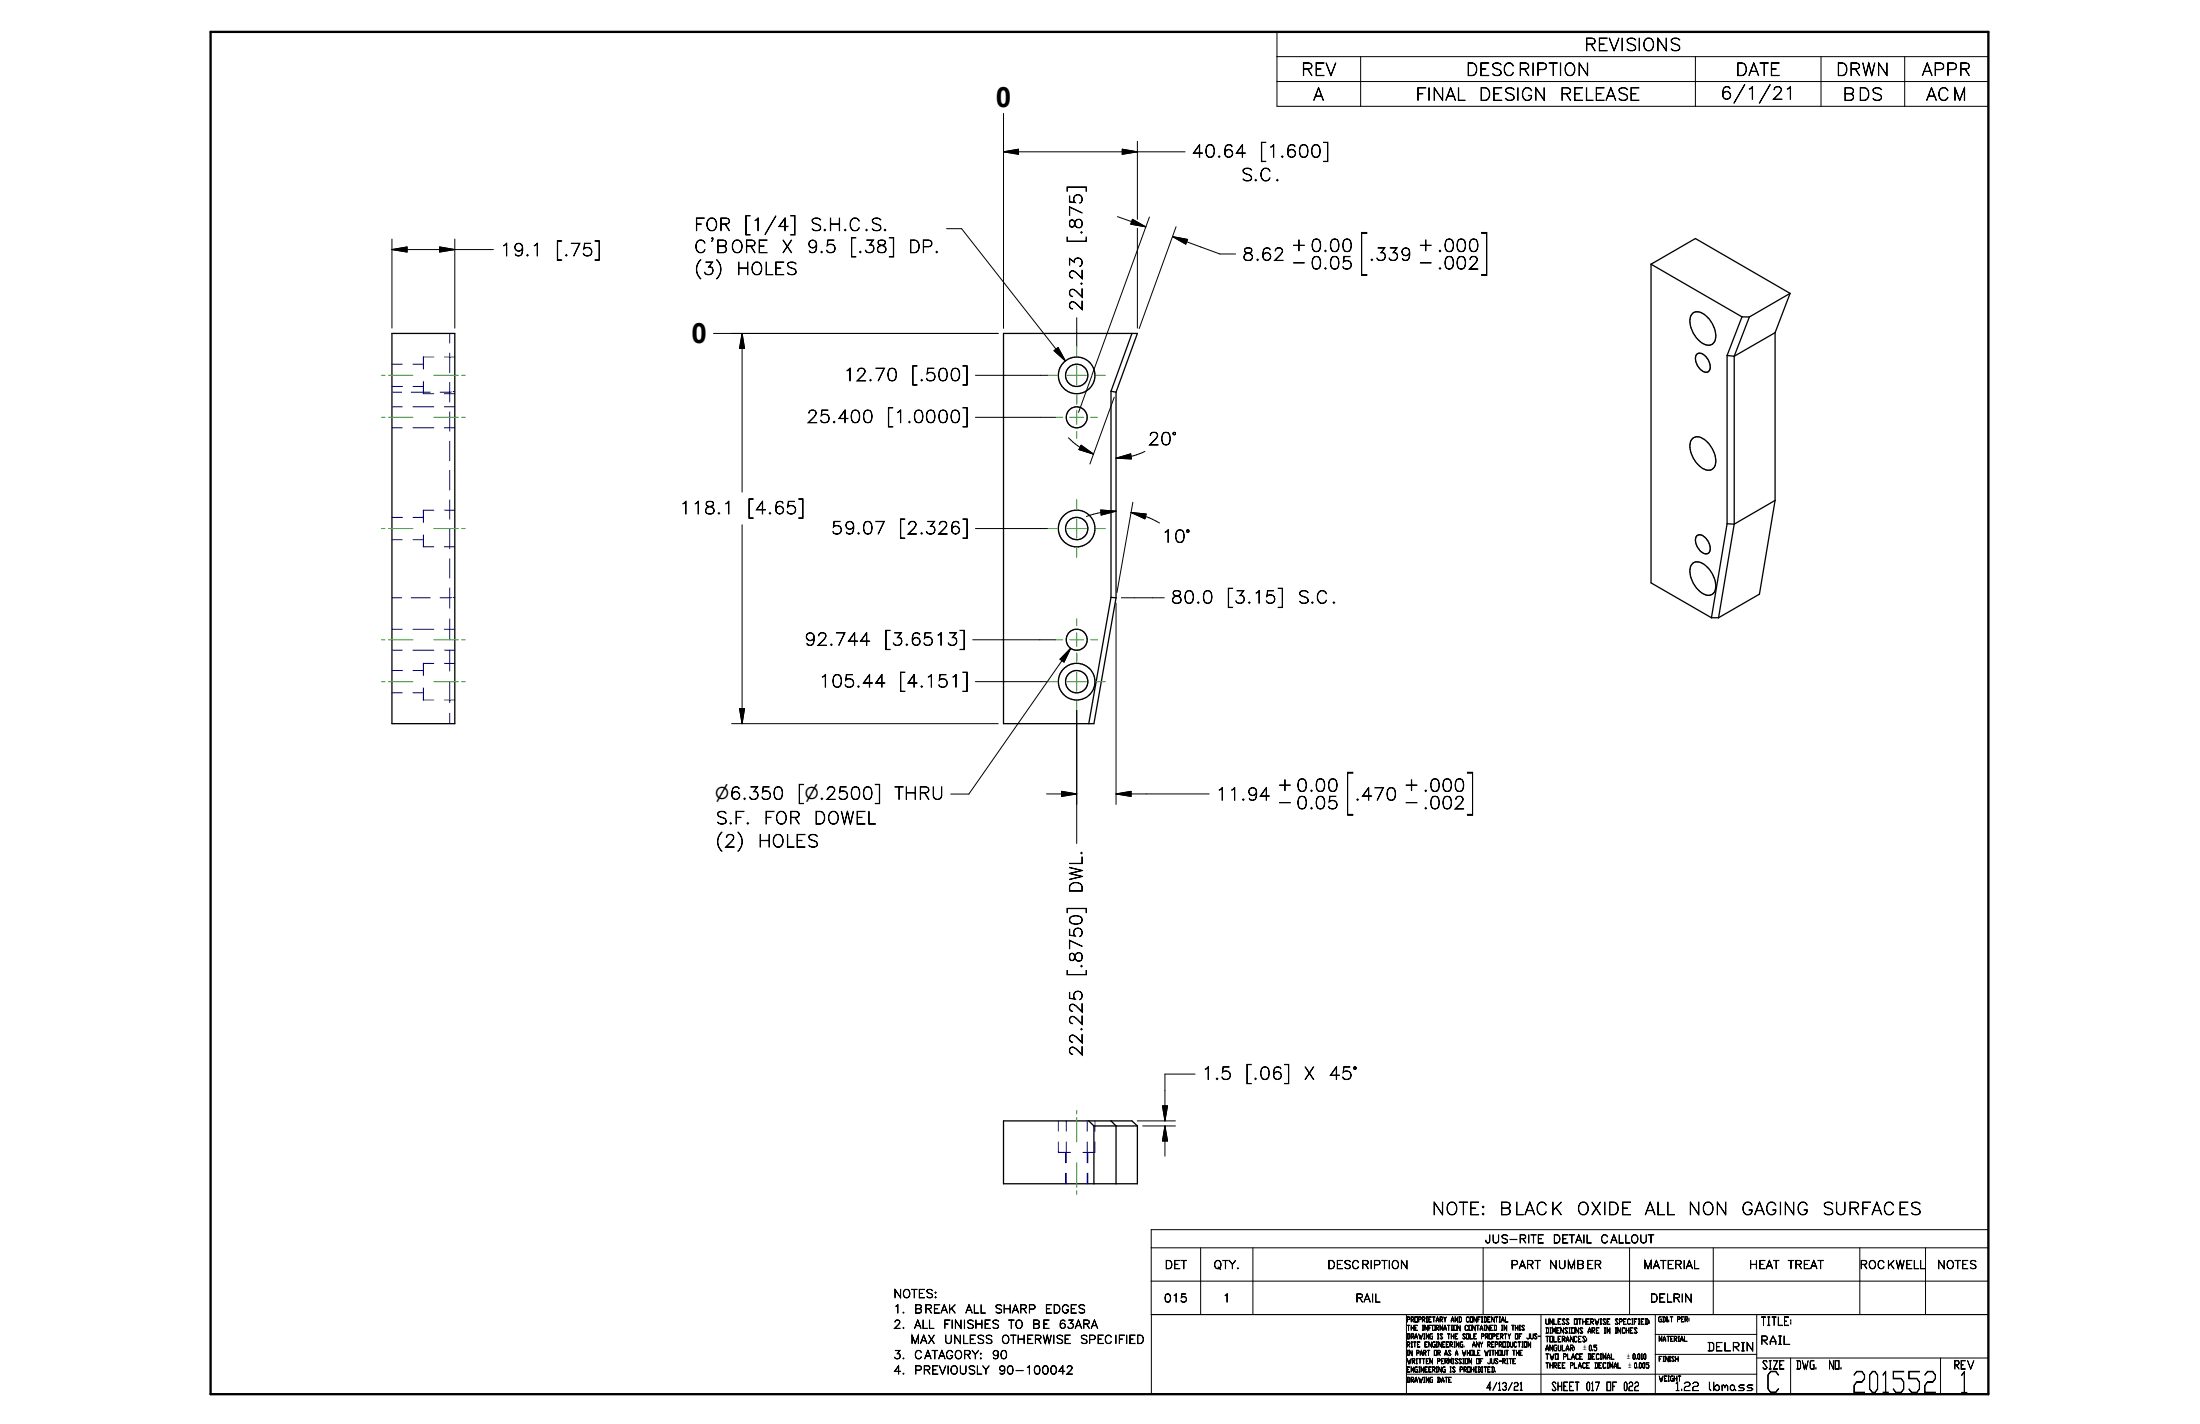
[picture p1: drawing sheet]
<svg xmlns="http://www.w3.org/2000/svg" width="432mm" height="279mm" viewBox="0 0 432 279" stroke-linecap="round" stroke-linejoin="round" font-family="sans-serif">
<g fill="none" stroke="#000" stroke-width=".25">
<path d="M324.1 51.8v62.6l11.8 6.8M324.1 51.8l17.8 10.4M324.1 51.8l8.7-5 18.5 10.8M351.3 57.6l-8 4.6M351.3 57.6l-2.9 7.7M76.9 65.4h12.4v76.6h-12.4zM218.1 76.8l.9 .1M218.1 76.8v40.4M219 76.9l4.2-11.5h-26.2v76.6h17.7l4.3-24.7M219 76.9v40.4M222.2 65.4l-4.1 11.4M332.2 61.5a2.03 2.03 0 0 1 2.8 .6 5 5 0 0 1 1.5 4.9 1.59 1.59 0 0 1-2.5 .2 5.4 5.4 0 0 1-2.2-5.1z"/>
<path d="M333 69.6a1.26 1.26 0 0 1 1.9 .5 2.14 2.14 0 0 1 .3 2.9 2.32 2.32 0 0 1-2.4-2.2v-.9zM339 69.7l1.4 .2M339 69.7v33.1M340.4 69.9v32.9M341.9 62.2h1.4M341.9 62.2l-2.9 7.5M343.3 62.2l-2.9 7.7M348.4 65.3v32.9M348.4 65.3l-8 4.6M332 86.2a1.65 1.65 0 0 1 2.5 0 5.1 5.1 0 0 1 2 5.3 1.62 1.62 0 0 1-2.5 .3 5.1 5.1 0 0 1-2.1-5.4zM348.4 98.2l-3.1 18.4-8 4.6M348.4 98.2l-8 4.6"/>
<path d="M218.1 117.2l.9 .1M218.1 117.2l-4.4 24.8M332.3 110.4a2.43 2.43 0 0 1 3 1 4.8 4.8 0 0 1 1.2 4.7 1.75 1.75 0 0 1-2.8 0 5.3 5.3 0 0 1-1.9-4.9zM333.1 105.1a1.65 1.65 0 0 1 2.1 1 1.79 1.79 0 0 1 0 2.5 2.09 2.09 0 0 1-2.2-1.6 1.71 1.71 0 0 1 .1-1.9zM339 102.8h1.4M339 102.8l-3.1 18.4M340.4 102.8l-3.1 18.4M335.9 121.2h1.4M197 219.9h25.2l1 1v11.4h-26.2zM213.7 219.9l1 1M218.1 219.9l.9 1v11.4M214.7 220.9h8.5"/>
<path d="M214.7 220.9v11.4"/>
<circle cx="211.3" cy="73.6" r="2.18"/>
<circle cx="211.3" cy="73.7" r="3.6"/>
<circle cx="211.3" cy="81.9" r="2.05"/>
<circle cx="211.3" cy="103.7" r="2.19"/>
<circle cx="211.3" cy="103.7" r="3.6"/>
<circle cx="211.3" cy="133.7" r="2.19"/>
<circle cx="211.3" cy="133.7" r="3.6"/>
<circle cx="211.3" cy="125.5" r="2.06"/>
</g>
<g fill="none" stroke="#00f" stroke-width=".2">
<path d="M76.9 71.5h2.1M76.9 75.8h2.1M76.9 76.9h1.9M76.9 79.8h2.1M80.7 76.9h3.8M81 71.5h2.1M81 75.8h2.1M81 79.8h4.2M83.1 74.9v2.4h2.1M85.2 70.1h-2.1v2.3M87.2 70.1h2.1M87.2 77.3h2.1"/>
<path d="M87.2 79.8h2.1M88.3 65.4v1.9M88.3 69.3v3.8M88.3 75v3.9M88.6 76.9h-2.2M89.3 76.8h-.4M76.9 83.9h2.1M81 83.9h4.2M87.2 83.9h2.1M88.3 80.8v3.8M88.3 86.6v3.8M88.3 92.3v3.9"/>
<path d="M88.3 98.1v3.8M76.9 101.5h2.1M76.9 105.9h2.1M76.9 117.3h1.9M80.7 117.3h3.8M81 101.5h2.1M81 105.9h2.1M83.1 107.3h.1M83.1 104.9v2.4M83.1 107.3h2.1M85.2 100.1h-2.1v2.4M87.2 100.1h2.1"/>
<path d="M87.2 107.3h2.1M88.3 103.8v3.9M88.3 109.6v3.8M88.3 115.4v4M88.6 117.3h-2.2M89.3 117.2h-.4M76.9 131.6h2.1M76.9 135.9h2.1M76.9 123.5h2.1M76.9 127.6h2.1M81 131.6h2.1M81 135.9h2.1"/>
<path d="M81 123.5h4.2M81 127.6h4.2M83.1 130.2h.1M83.1 130.2v2.4M83.1 134.9v2.5h2.1M83.1 130.2h2.1M87.2 130.2h2.1M87.2 137.4h2.1M87.2 123.5h2.1M87.2 127.6h2.1M88.3 121.4v4.1M88.3 127.6v4.1"/>
<path d="M88.3 133.7v4.2M88.3 139.9v2.1M207.7 219.9v2.1M209.3 219.9v2.1M213.4 219.9v2.1M214.9 219.9v2.1M207.7 224v2.1h2.4M209.1 226.1v2M209.1 230.2v2.1M209.3 224v4.1M209.3 230.2v2.1M213.4 224v4.1"/>
<path d="M213.4 230.2v2.1M213.5 226.1v2M213.5 230.2v2.1M214.9 224v2.1h-2.4"/>
</g>
<path d="M41.3 6.3h349v267.3h-349z" fill="none" stroke="#000" stroke-width=".46"/>
<g fill="none" stroke="#000" stroke-width=".2">
<path d="M250.6 6.3h139.7v14.6h-139.7zM250.6 11.1h139.7M250.6 16h139.7M267.1 11.1v9.8M332.8 11.1v9.8M357.4 11.1v9.8M373.8 11.1v9.8M197 22.3v42.1M197 29.8h35.6M197 29.8l2.9-.5v1zM220.3 29.3l2.9 .5-2.9 .5zM223.2 27.7v15.3"/>
<path d="M76.9 49h19.9M76.9 49l3-.5v1zM76.9 46.9v17.5M86.3 48.5l3 .5-3 .5zM89.3 46.9v17.5M185.8 44.9h2.9l20.4 25.9M219.3 42.5l5.6 2M222.3 43l2.6 1.5-3-.5zM223.2 44.8v19.6M225.6 42.6l-11.3 31M230.1 46.4l9.3 3.4h3.1M230.1 46.4l3 .6-.4 .9z"/>
<path d="M230.8 44.5l-7.2 20M140 65.4h55.9M145.7 65.4v31.2M145.7 65.4l.4 3h-1zM191.5 73.6h14.2M206.9 68.8l.8-.6 1.4 2.6zM211.3 62.3v5.7M214.3 73.7l-2.6 7.2M218.7 77.9l-4.8 13.1M191.5 81.9h15.7M209.7 85.9l.9 .8a13.2 13.2 0 0 0 4 2.4M212.2 87.4l2.4 1.7-2.8-.9z"/>
<path d="M219 89.9l2.9-.8 .1 .9zM222.4 98.5l-3.2 17.8M224.7 88.6l-2.1 .8-3.6 .5M145.7 103v39M191.5 103.7h14.2M216.1 100.1l2.9 .2-2.9 .8zM219 100.3a16.6 16.6 0 0 0-5.8 1M219 118.3v39.5M220.1 117.3h8.4M222 100.6a16.6 16.6 0 0 1 5.6 2M222 100.6l3 .3-.3 .9zM145.1 139h1l-.4 3z"/>
<path d="M190.9 125.5h16.3M191.5 133.7h14.2M210.1 127.2l-19.9 28.6h-3.6M210.1 127.2l-1.3 2.7-.7-.6zM211.3 139.4v26.1M143.6 142h52.3M205.4 155.8h5.9M208.4 155.3l2.9 .5-2.9 .5zM219 155.8h18.3M219 155.8l3-.5v1zM223.2 219.9h7.5M228.2 217h1l-.6 2.9z"/>
<path d="M234.6 210.7h-6v9.2M224.3 220.9h6.4M228.6 220.9v5.9M228.6 220.9l.6 3h-1zM226 241.3h164.3v32.3h-164.3zM226 257.9h164.3M226 244.8h164.3M226 251.4h164.3M235.7 244.8v13.1M245.9 244.8v13.1M276 257.9v15.7M291.1 244.8v13.1"/>
<path d="M302.4 257.9v15.7M319.8 244.8v13.1M324.9 257.9v15.7M336.3 244.8v13.1M344.8 257.9v15.7M365 244.8v13.1M377.9 244.8v13.1M276 269.6h68.8M324.9 261.8h19.9M324.9 265.7h19.9M344.8 266.5h45.5M351.4 266.5v7.1"/>
<path d="M380.9 266.5v7.1"/>
</g>
<g fill="#000" stroke="#000" stroke-width=".2">
<path d="M197 29.8l2.9-.5v1zM220.3 29.3l2.9 .5-2.9 .5zM76.9 49l3-.5v1zM86.3 48.5l3 .5-3 .5zM222.3 43l2.6 1.5-3-.5zM230.1 46.4l3 .6-.4 .9zM145.7 65.4l.4 3h-1zM206.9 68.8l.8-.6 1.4 2.6zM212.2 87.4l2.4 1.7-2.8-.9zM219 89.9l2.9-.8 .1 .9zM216.1 100.1l2.9 .2-2.9 .8zM222 100.6l3 .3-.3 .9z"/>
<path d="M145.1 139h1l-.4 3zM210.1 127.2l-1.3 2.7-.7-.6zM208.4 155.3l2.9 .5-2.9 .5zM219 155.8l3-.5v1zM228.2 217h1l-.6 2.9zM228.6 220.9l.6 3h-1z"/>
</g>
<g fill="none" stroke="#23a718" stroke-width=".2">
<path d="M74.9 73.6h.7M76.2 73.6h4.8M85.2 73.6h4.8M90.6 73.6h.7M205.7 73.6h1.8M209.5 73.6h3.7M211.3 68v1.9M211.3 71.8v3.7M211.3 77.4v1.9M215.1 73.6h1.9M74.9 81.9h.7M76.2 81.9h4.8"/>
<path d="M85.2 81.9h4.8M90.6 81.9h.7M207.2 81.9h1.4M210 81.9h2.7M211.3 80.5v2.8M211.3 84.6v1.4M211.3 98v1.9M214.1 81.9h1.3M74.9 103.7h.7M76.2 103.7h4.8M85.2 103.7h4.8M90.6 103.7h.7"/>
<path d="M205.7 103.7h1.8M209.5 103.7h3.7M211.3 101.8v3.8M211.3 107.5v1.9M215.1 103.7h1.9M74.9 133.7h.7M74.9 125.5h.7M76.2 133.7h4.8M76.2 125.5h4.8M85.2 133.7h4.8M85.2 125.5h4.8M90.6 133.7h.7"/>
<path d="M90.6 125.5h.7M205.7 133.7h1.8M207.2 125.5h1.4M209.5 133.7h3.7M210 125.5h2.7M211.3 121.4v1.4M211.3 124.2v2.7M211.3 128.1v1.9M211.3 131.9v3.7M211.3 137.5v1.9M214.1 125.5h1.3M215.1 133.7h1.9"/>
<path d="M211.3 217.9v.7M211.3 219.2v4.8M211.3 228.1v4.9M211.3 233.6v.7"/>
</g>
<g font-size="7.4">
<text x="266.8" y="52.2">[</text>
<text x="290.5" y="52.2">]</text>
<text x="264" y="158.1">[</text>
<text x="287.7" y="158.1">]</text>
</g>
<g font-size="5.7">
<text x="346.5" y="273.2">C</text>
<text x="363.4" y="273.2">201552</text>
<text x="384.5" y="273.3">1</text>
</g>
<g font-size="5.5">
<text x="195.5" y="20.9">0</text>
<text x="135.7" y="67.4">0</text>
</g>
<g font-size="3.3">
<text x="310.9" y="9.9">REVISIONS</text>
<text x="255.4" y="14.8">REV</text>
<text x="287.7" y="14.8">DESCRIPTION</text>
<text x="340.6" y="14.8">DATE</text>
<text x="360.3" y="14.8">DRWN</text>
<text x="377.2" y="14.8">APPR</text>
<text x="257.7" y="19.7">A</text>
<text x="277.8" y="19.7">FINAL</text>
<text x="290.2" y="19.7">DESIGN</text>
<text x="306.1" y="19.7">RELEASE</text>
<text x="337.7" y="19.5">6/1/21</text>
<text x="361.7" y="19.7">BDS</text>
<text x="378" y="19.7">ACM</text>
<text x="233.9" y="30.9">40.64</text>
<text x="243.5" y="35.5">S.C.</text>
<text x="247.2" y="30.9">[1.600]</text>
<text x="136.2" y="45.3">FOR</text>
<text x="146" y="45.3">[1/4]</text>
<text x="158.9" y="45.3">S.H.C.S.</text>
<text x="212.4" y="47.7" transform="rotate(-90 212.4 47.7)">[.875]</text>
<text x="98.1" y="50.2">19.1</text>
<text x="109" y="50.2">[.75]</text>
<text x="136.2" y="49.6">C'BORE</text>
<text x="136.2" y="53.9">(3)</text>
<text x="144.5" y="53.9">HOLES</text>
<text x="153.3" y="49.6">X</text>
<text x="158.3" y="49.6">9.5</text>
<text x="166.8" y="49.6">[.38]</text>
<text x="178.3" y="49.6">DP.</text>
<text x="243.8" y="51.1">8.62</text>
<text x="253.4" y="52.6">- 0.05</text>
<text x="253.4" y="49.2">+ 0.00</text>
<text x="268.6" y="51.1">.339</text>
<text x="278.3" y="52.6">- .002</text>
<text x="278.3" y="49.2">+ .000</text>
<text x="212.4" y="61.1" transform="rotate(-90 212.4 61.1)">22.23</text>
<text x="165.5" y="74.7">12.70</text>
<text x="178.8" y="74.7">[.500]</text>
<text x="158.3" y="82.9">25.400</text>
<text x="174" y="82.9">[1.0000]</text>
<text x="225.3" y="87.3">20°</text>
<text x="133.3" y="100.8">118.1</text>
<text x="146.7" y="100.8">[4.65]</text>
<text x="163.1" y="104.8">59.07</text>
<text x="176.4" y="104.8">[2.326]</text>
<text x="228" y="106.4">10°</text>
<text x="229.8" y="118.4">80.0</text>
<text x="240.7" y="118.4">[3.15]</text>
<text x="254.6" y="118.4">S.C.</text>
<text x="157.8" y="126.6">92.744</text>
<text x="173.5" y="126.6">[3.6513]</text>
<text x="160.7" y="134.8">105.44</text>
<text x="176.4" y="134.8">[4.151]</text>
<text x="250.7" y="155.1">+ 0.00</text>
<text x="275.5" y="155.1">+ .000</text>
<text x="140.4" y="161.7">S.F.</text>
<text x="149.9" y="161.7">FOR</text>
<text x="156.5" y="156.8">[n.2500]</text>
<text x="159.7" y="161.7">DOWEL</text>
<text x="175.5" y="156.8">THRU</text>
<text x="238.6" y="157">11.94</text>
<text x="250.7" y="158.5">- 0.05</text>
<text x="265.9" y="157">.470</text>
<text x="275.5" y="158.5">- .002</text>
<text x="140.4" y="166.2">(2)</text>
<text x="148.7" y="166.2">HOLES</text>
<text x="212.4" y="175.3" transform="rotate(-90 212.4 175.3)">DWL.</text>
<text x="212.4" y="191.6" transform="rotate(-90 212.4 191.6)">[.8750]</text>
<text x="212.4" y="207.3" transform="rotate(-90 212.4 207.3)">22.225</text>
<text x="235.8" y="211.8">1.5</text>
<text x="244.4" y="211.8">[.06]</text>
<text x="255.8" y="211.8">X</text>
<text x="260.8" y="211.8">45°</text>
<text x="281" y="238.3">NOTE:</text>
<text x="294.3" y="238.3">BLACK</text>
<text x="309.5" y="238.3">OXIDE</text>
<text x="322.8" y="238.3">ALL</text>
<text x="331.3" y="238.3">NON</text>
<text x="341.7" y="238.3">GAGING</text>
<text x="357.6" y="238.3">SURFACES</text>
</g>
<text font-size="3.2" x="140.4" y="156.8">n6.350</text>
<g font-size="2.3">
<text x="345.5" y="260.1">TITLE:</text>
<text x="345.5" y="263.8">RAIL</text>
<text x="335" y="265.1">DELRIN</text>
<text x="345.8" y="268.6">SIZE</text>
<text x="352.5" y="268.6">DWG.</text>
<text x="358.9" y="268.6">NO.</text>
<text x="383.5" y="268.6">REV</text>
<text x="304.5" y="272.8">SHEET 017 OF 022</text>
<text x="328.7" y="272.8">1.22</text>
<text x="335.2" y="272.8">lbmass</text>
</g>
<g font-size="2.2">
<text x="291.5" y="243.9">JUS-RITE</text>
<text x="304.8" y="243.9">DETAIL</text>
<text x="314.1" y="243.9">CALLOUT</text>
<text x="228.6" y="248.9">DET</text>
<text x="238.2" y="248.9">QTY.</text>
<text x="260.5" y="248.9">DESCRIPTION</text>
<text x="296.5" y="248.9">PART</text>
<text x="304" y="248.9">NUMBER</text>
<text x="322.5" y="248.9">MATERIAL</text>
<text x="343.3" y="248.9">HEAT</text>
<text x="350.9" y="248.9">TREAT</text>
<text x="365" y="248.9">ROCKWELL</text>
<text x="380.2" y="248.9">NOTES</text>
<text x="175.3" y="254.6">NOTES:</text>
<text x="175.3" y="257.6">1.</text>
<text x="179.4" y="257.6">BREAK</text>
<text x="189.5" y="257.6">ALL</text>
<text x="195.2" y="257.6">SHARP</text>
<text x="205.1" y="257.6">EDGES</text>
<text x="228.4" y="255.5">015</text>
<text x="240" y="255.5">1</text>
<text x="266" y="255.5">RAIL</text>
<text x="323.9" y="255.5">DELRIN</text>
<text x="175.3" y="260.6">2.</text>
<text x="178.7" y="263.6">MAX</text>
<text x="179.4" y="260.6">ALL</text>
<text x="185.1" y="260.6">FINISHES</text>
<text x="185.3" y="263.6">UNLESS</text>
<text x="196.5" y="263.6">OTHERWISE</text>
<text x="197.9" y="260.6">TO</text>
<text x="202.6" y="260.6">BE</text>
<text x="207.8" y="260.6">63ARA</text>
<text x="211.9" y="263.6">SPECIFIED</text>
<text x="175.3" y="266.6">3.</text>
<text x="175.3" y="269.6">4.</text>
<text x="179.4" y="266.6">CATAGORY:</text>
<text x="179.4" y="269.6">PREVIOUSLY</text>
<text x="194.6" y="266.6">90</text>
<text x="195.9" y="269.6">90-100042</text>
</g>
<text font-size="2.1" x="291.7" y="272.8">4/13/21</text>
<g font-size="1.5">
<text x="303.3" y="259.8">UNLESS OTHERWISE SPECIFIED:</text>
<text x="303.3" y="261.6">DIMENSIONS ARE IN INCHES</text>
<text x="303.3" y="263.3">TOLERANCES:</text>
<text x="303.3" y="265">ANGULAR:</text>
<text x="303.3" y="266.7">TWO PLACE DECIMAL</text>
<text x="303.3" y="268.4">THREE PLACE DECIMAL</text>
</g>
<g font-size="1.4">
<text x="276.1" y="259.4">PROPRIETARY AND CONFIDENTIAL</text>
<text x="276.1" y="261">THE INFORMATION CONTAINED IN THIS</text>
<text x="276.1" y="262.7">DRAWING IS THE SOLE PROPERTY OF JUS-</text>
<text x="325.4" y="259.3">GD&amp;T PER:</text>
<text x="325.5" y="263.2">MATERIAL</text>
<text x="276.1" y="264.3">RITE ENGINEERING.</text>
<text x="276.1" y="267.5">WRITTEN PERMISSION OF JUS-RITE</text>
<text x="276.1" y="269.2">ENGINEERING IS PROHIBITED.</text>
<text x="276.1" y="265.9">IN PART OR AS A WHOLE WITHOUT THE</text>
<text x="288.9" y="264.3">ANY REPRODUCTION</text>
<text x="310.8" y="265">`0.5</text>
<text x="319.4" y="266.7">`0.010</text>
<text x="319.7" y="268.4">`0.005</text>
<text x="325.5" y="267.1">FINISH</text>
<text x="276.1" y="271.2">DRAWING DATE</text>
<text x="325.5" y="271">WEIGHT</text>
</g>
</svg>
